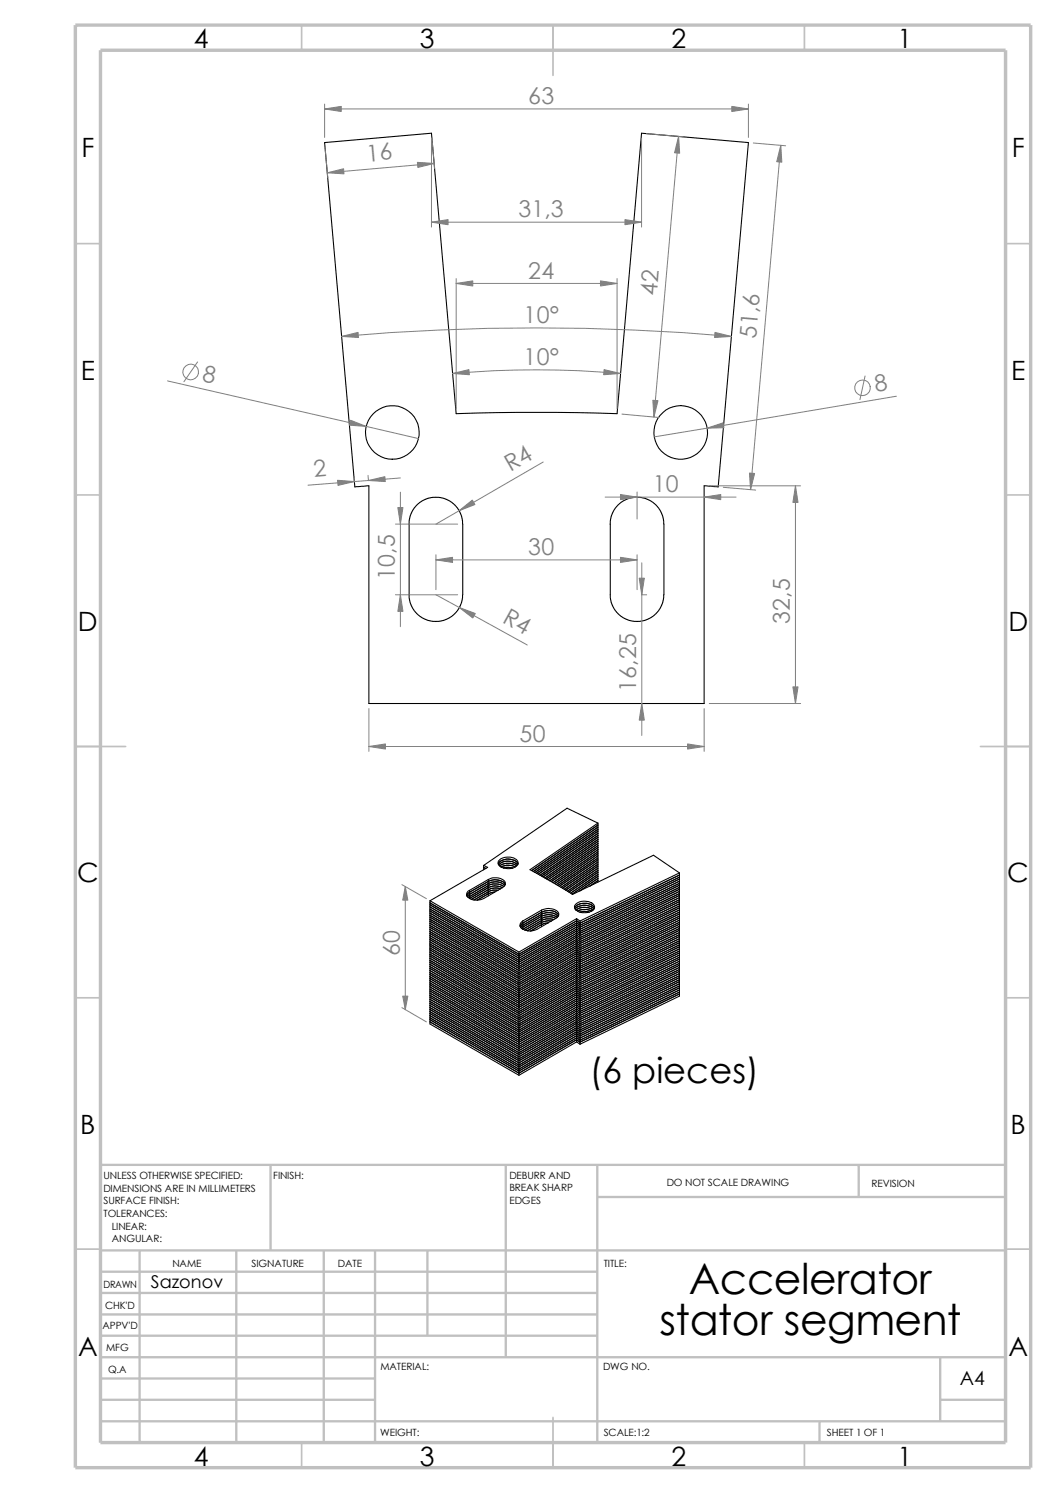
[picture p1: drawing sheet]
<svg xmlns="http://www.w3.org/2000/svg" width="210mm" height="297mm" viewBox="0 0 210 297" stroke-linecap="round" stroke-linejoin="round" font-family="sans-serif">
<g fill="none" stroke="#c0c0c0" stroke-width=".34">
<path d="M60 5v5M110 5v10M160 5v5M15 48.5h5M200 48.5h5M15 98.5h5M200 98.5h5M15 148.5h10M195 148.5h10M15 198.5h5M200 198.5h5M15 248.5h5"/>
<path d="M200 248.5h5M60 287v5M110 282v10M160 287v5"/>
</g>
<g fill="none" stroke="#c0c0c0" stroke-width=".47">
<path d="M53.8 231.7v17.1M100.6 231.7v38.3M118.8 231.7v55.3M118.8 238.1h81.2M170.8 231.7v6.4M200 231.7h-180v55.3M20 248.8h180M20 257.2h98.8M20 253h98.8M27.8 248.8v38.2M47 248.8v38.2M64.4 248.8v38.2"/>
<path d="M74.6 248.8v38.2M85 248.8v16.9M20 265.7h98.8M20 261.5h98.8M20 278.5h54.6M20 274.2h54.6M20 270h180M187 278.5h13M187 270v12.7M20 282.7h180M163 282.7v4.3"/>
</g>
<path d="M15 5h190v287h-190zM20 10h180v277h-180z" fill="none" stroke="#c0c0c0" stroke-width=".68" stroke-linecap="butt"/>
<g fill="none" stroke="#000" stroke-width=".21">
<path d="M64.6 28.4l21.2-1.9 4.9 55.8a504.2 504.2 0 0 1 32 0l4.9-55.8 21.2 1.9-6 68.5-2.8-.3v43.4h-66.6v-43.4l-2.8 .3zM82.9 100.5l1-.8 1.3-.6 1.5-.2 1.5 .2 1.3 .6 1 .8 .9 1.2 .5 1.4 .1 1.2v14l-.1 1.1-.5 1.4-.9 1.3-1.3 .9-1.4 .5-1.1 .2-.9-.1-1.9-.7-1.5-1.4-.6-1-.4-1.1v-15.8l.4-1.5zM121.3 104.3l.2-1.2 .3-1 1.1-1.6 1.6-1.1 1.5-.5 1.8 .1 1.7 .7 1.5 1.3 .8 1.6 .2 1.7v14.9l-.4 1.3-.8 1.3-.9 .8-1.6 .8-1 .2h-1.3l-1.8-.6-1.6-1.2-.6-1-.4-.9-.2-.9v-14.7M85.5 179.2l17.7 10.2M85.5 179.2v24.5l17.7 10.2M96.2 172.2l.8 .4-11.5 6.6M96.2 172.6l.4 .2M96.2 172.6v.4M96.2 172.2v.4M96.2 173h.1M97.1 175v3.2M97.1 175l-3.7 2.1"/>
<path d="M97.1 175a2.54 2.54 0 0 1 3.4 .6v.4l-.6 .6M98.4 177.5l-1.3 .3-2.2 1.3M99 177.1h-1l-.6 .1-3.1 1.8M99.1 171.9a2.44 2.44 0 0 1 3.1-.8l.5 .3 .3 .5M99.2 172a2.77 2.77 0 0 1 3.7 0M99.4 172.3a3.1 3.1 0 0 1 3.3 0M99.5 176.8a3.1 3.1 0 0 0-2.4 .2l-3.3 1.9M99.5 170.9a2.63 2.63 0 0 1 3.5 .5 1.26 1.26 0 0 1-1.3 1.4 2.16 2.16 0 0 1-2.6-1.1v-.4zM99.7 172.5a2.94 2.94 0 0 1 2.7 0M99.9 176.6l-3.7 2.1a2.57 2.57 0 0 1-3.4-.6l.2-.6 .4-.4M99.9 176.6a3.4 3.4 0 0 0-2.8 0l-3.7 2.1v-1.6M100.1 172.7l.7-.1 1.2 .1"/>
<path d="M100.2 176.4a2.98 2.98 0 0 0-3.1-.2l-4 2.3M100.4 176.2a2.63 2.63 0 0 0-3.3-.4l-3.7 2.1-.5 .5M100.5 176a2.5 2.5 0 0 0-3.1-.8l-4 2.3-.6 .6M114.5 179.9a2.68 2.68 0 0 1 3.7 .3 1.26 1.26 0 0 1-1.3 1.3 2.47 2.47 0 0 1-2.6-.8v-.4zM118.9 163.7l-13.5 9.3 8.5 4.9 16.1-7.8 5.1 3.6M118.9 163.7l-6.1-2.9-16.6 11.4M118.9 163.7v11.8M118.9 164.1l-13.2 9.1M118.9 175.2l-1.6 1.1M118.9 173.9l-5.4 3.8M118.9 174.3l-5.1 3.6M118.9 173.5l-5.7 4"/>
<path d="M118.9 170.7l-7.9 5.4M118.9 171.1l-7.6 5.2M118.9 169.8l-8.6 6M118.9 170.3l-8.3 5.7M118.9 169l-9.3 6.4M118.9 169.5l-8.9 6.1M118.9 174.8l-3.6 2.4M118.9 171.5l-7.3 5M118.9 171.9l-7 4.8M118.9 172.3l-6.7 4.6M118.9 172.7l-6.4 4.4M118.9 173.1l-6 4.2"/>
<path d="M118.9 166.2l-11.5 7.9M118.9 166.6l-11.2 7.7M118.9 165.8l-11.8 8.1M118.9 165.4l-12.2 8.3M118.9 165l-12.5 8.6M118.9 167.8l-10.2 7M118.9 168.2l-9.9 6.8M118.9 168.6l-9.6 6.6M118.9 167l-10.9 7.5M118.9 167.4l-10.5 7.3M118.9 164.5l-12.9 8.9M135.1 174.1l-19.7 9.5-.7-.4-11.5 6.6-17.7-10.2"/>
<path d="M135.1 179.8l-19.7 9.6-.7-.5-11.5 6.6-17.7-10.2M135.1 179l-19.7 9.6-.7-.5-11.5 6.6-17.7-10.2M135.1 179.4l-19.7 9.5-.7-.4-11.5 6.6-17.7-10.2M135.1 176.1l-19.7 9.6-.7-.5-11.5 6.7-17.7-10.2M135.1 176.5l-19.7 9.6-.7-.5-11.5 6.7-17.7-10.2M135.1 175.7l-19.7 9.6-.7-.5-11.5 6.6-17.7-10.2M135.1 175.3l-19.7 9.6-.7-.5-11.5 6.7-17.7-10.3M135.1 174.9l-19.7 9.5-.7-.4-11.5 6.6-17.7-10.2M135.1 177.8l-19.7 9.5-.7-.4-11.5 6.6-17.7-10.2M135.1 178.1l-19.7 9.6-.7-.5-11.5 6.7-17.7-10.2M135.1 178.6l-19.7 9.5-.7-.4-11.5 6.6-17.7-10.2M135.1 176.9l-19.7 9.6-.7-.4-11.5 6.6-17.7-10.2"/>
<path d="M135.1 177.3l-19.7 9.6-.7-.5-11.5 6.7-17.7-10.2M135.1 174.5l-19.7 9.6-.7-.5-11.5 6.6-17.7-10.2M135.1 173.7l-19.7 9.5M135.1 173.7v24.5l-19.7 9.5M103.2 189.4v24.5M107.7 181.1v3.3M107.7 181.1l-3.7 2.1M107.7 181.1a2.64 2.64 0 0 1 3.4 .6l-.1 .7-.5 .3M109 183.6l-1.3 .3-2.2 1.3M109.6 183.2h-.5l-1.1 .2-3.1 1.8M110.2 182.9a3.5 3.5 0 0 0-2.5 .2l-3.3 1.9M110.5 182.7l-3.7 2.2a2.72 2.72 0 0 1-3.3-.5v-.6l.5-.6"/>
<path d="M110.5 182.7a3 3 0 0 0-2.8 0l-3.7 2.2v-1.7M110.8 182.5a3.2 3.2 0 0 0-3.1-.2l-4 2.4M111 182.3a2.76 2.76 0 0 0-3.3-.4l-3.9 2.3-.3 .2M111.1 182.1a2.56 2.56 0 0 0-3.4-.6l-3.7 2.1-.6 .6M114.4 180.8a2.65 2.65 0 0 1 3.7 0M114.7 182.8l-11.5 6.6M114.7 182.8v24.5M114.7 182.8l.7 .4M114.9 181.2a3.4 3.4 0 0 1 2.8 0M115.3 181.4l.7-.1 1.2 .1M115.4 183.2v24.5M117.9 181.1a2.88 2.88 0 0 0-3.3 0"/>
<path d="M118.2 180.6a2.57 2.57 0 0 0-3.9-.1v.1M135.1 197.4l-19.7 9.5-.7-.4-11.5 6.6-17.7-10.2M135.1 197.7l-19.7 9.6-.7-.5-11.5 6.7-17.7-10.2M135.1 196.9l-19.7 9.6-.7-.5-11.5 6.7-17.7-10.2M135.1 185.9l-19.7 9.6-.7-.5-11.5 6.6-17.7-10.2M135.1 186.3l-19.7 9.6-.7-.5-11.5 6.7-17.7-10.2M135.1 185.1l-19.7 9.5-.7-.4-11.5 6.6-17.7-10.2M135.1 185.5l-19.7 9.6-.7-.5-11.5 6.7-17.7-10.2M135.1 183.9l-19.7 9.5-.7-.4-11.5 6.6-17.7-10.2M135.1 184.3l-19.7 9.5-.7-.4-11.5 6.6-17.7-10.2M135.1 183.5l-19.7 9.5-.7-.4-11.5 6.6-17.7-10.2M135.1 180.6l-19.7 9.6-.7-.5-11.5 6.6-17.7-10.2"/>
<path d="M135.1 181l-19.7 9.6-.7-.5-11.5 6.7-17.7-10.2M135.1 180.2l-19.7 9.6-.7-.5-11.5 6.6-17.7-10.2M135.1 184.7l-19.7 9.6-.7-.5-11.5 6.6-17.7-10.2M135.1 187.5l-19.7 9.6-.7-.5-11.5 6.7-17.7-10.2M135.1 188l-19.7 9.5-.7-.4-11.5 6.6-17.7-10.2M135.1 181.4l-19.7 9.6-.7-.5-11.5 6.6-17.7-10.2M135.1 181.8l-19.7 9.6-.7-.5-11.5 6.7-17.7-10.2M135.1 182.2l-19.7 9.6-.7-.5-11.5 6.7-17.7-10.2M135.1 182.6l-19.7 9.6-.7-.4-11.5 6.6-17.7-10.2M135.1 183l-19.7 9.6-.7-.4-11.5 6.6-17.7-10.2M135.1 187.2l-19.7 9.5-.7-.4-11.5 6.6-17.7-10.2M135.1 186.7l-19.7 9.6-.7-.5-11.5 6.7-17.7-10.2"/>
<path d="M135.1 190.8l-19.7 9.6-.7-.5-11.5 6.6-17.7-10.2M135.1 191.2l-19.7 9.6-.7-.5-11.5 6.7-17.7-10.2M135.1 190.4l-19.7 9.6-.7-.5-11.5 6.6-17.7-10.2M135.1 192l-19.7 9.6-.7-.5-11.5 6.7-17.7-10.2M135.1 192.4l-19.7 9.6-.7-.5-11.5 6.7-17.7-10.2M135.1 191.6l-19.7 9.6-.7-.5-11.5 6.6-17.7-10.2M135.1 189.6l-19.7 9.5-.7-.4-11.5 6.6-17.7-10.2M135.1 190l-19.7 9.6-.7-.5-11.5 6.6-17.7-10.2M135.1 188.3l-19.7 9.7-.7-.5-11.5 6.6-17.7-10.2M135.1 188.8l-19.7 9.5-.7-.4-11.5 6.6-17.7-10.2M135.1 189.2l-19.7 9.6-.7-.5-11.5 6.6-17.7-10.2M135.1 192.9l-19.7 9.5-.7-.4-11.5 6.6-17.7-10.2"/>
<path d="M135.1 195.7l-19.7 9.6-.7-.5-11.5 6.7-17.7-10.2M135.1 196.1l-19.7 9.6-.7-.5-11.5 6.7-17.7-10.3M135.1 195.3l-19.7 9.6-.7-.5-11.5 6.6-17.7-10.2M135.1 194.5l-19.7 9.5-.7-.4-11.5 6.6-17.7-10.2M135.1 194.9l-19.7 9.6-.7-.5-11.5 6.7-17.7-10.3M135.1 193.7l-19.7 9.5-.7-.4-11.5 6.6-17.7-10.2M135.1 194.1l-19.7 9.6-.7-.5-11.5 6.6-17.7-10.2M135.1 193.3l-19.7 9.5-.7-.4-11.5 6.6-17.7-10.2M135.1 196.5l-19.7 9.6-.7-.5-11.5 6.7-17.7-10.2M114.7 207.3l-11.5 6.6M114.7 207.3l.7 .4"/>
<circle cx="78" cy="86" r="5.3"/>
<circle cx="135.4" cy="86" r="5.3"/>
</g>
<g fill="none" stroke="#808080" stroke-width=".2">
<path d="M64.6 21.7h84.2M64.6 20.7v6.6M64.6 29.3l.6 6.1M85.8 27.5v17.7M85.9 27.5l.5 6M86.4 32.5l-21.3 1.9M127.6 27.5v17.7M128.6 26.6l7.3 .6M135 27.1l-5 55.9M148.8 20.7v6.6M149.8 28.4l6.5 .6M155.3 28.9l-6 68.5"/>
<path d="M85.8 44.2h41.8M90.7 56.4h32M90.7 55.4v25.9M122.7 55.4v25.9M33.3 75.8l49.9 11.4M39.3 72l-2.7 3.9M67.9 66.9a444.4 444.4 0 0 1 77.6 0M90 74.3a194.1 194.1 0 0 1 33.4 0M172 74.8l-1 4.7M178.3 78.8l-48.2 8.1M70.4 94.8l.1 1.1M73.2 94.6l.1 1"/>
<path d="M73.3 95.6l-12 .9M79.6 97.9v26.8M79.6 95.1l-6.3 .5M108 91.9l-21.3 12.4M120.4 98.9h26M123.7 82.4l7.4 .7M126.7 97.9v5.4M141.1 96.6h18.1M143.8 96.9l6.5 .6M158.2 96.6v43.4M78.7 104.3h12.3M78.7 118.3h12.3"/>
<path d="M86.7 111.4h40M86.7 118.3l18.2 10M86.7 110.4v6.9M126.7 110.4v6.9M127.6 112v34.3M127.7 118.3h.9M141.1 140h18.1M73.4 148.5h66.6M73.4 141v8.5M140 141v8.5M79.9 176l4.9 2.8M80.6 176.4v24.5"/>
<path d="M79.9 200.4l4.9 2.9"/>
<circle cx="37.9" cy="74" r="1.56"/>
<circle cx="171.5" cy="77.2" r="1.55"/>
</g>
<g fill="#808080" stroke="#808080" stroke-width=".2">
<path d="M80.6 176.4l.5 2.7h-1z"/>
<path d="M80.1 198.2h1l-.5 2.7z"/>
<path d="M79.6 118.3l.5 3.3h-1z"/>
<path d="M79.1 101h1l-.5 3.3z"/>
<path d="M90.7 56.4l3.3-.5v1z"/>
<path d="M119.4 55.9l3.3 .5-3.3 .5z"/>
<path d="M65.1 34.4l3.2-.8 .1 1z"/>
<path d="M83 32.3l3.4 .2-3.3 .8z"/>
<path d="M85.8 44.2l3.3-.5v1z"/>
<path d="M64.6 21.7l3.3-.5v1z"/>
<path d="M145.5 21.2l3.3 .5-3.3 .5z"/>
<path d="M90 74.3l3.3-.8v1z"/>
<path d="M124.3 43.7l3.3 .5-3.3 .5z"/>
<path d="M91.3 101.6l2.6-2.1 .5 .9z"/>
<path d="M91.4 120.9l3.1 1.1-.5 .9z"/>
<path d="M120.1 73.5l3.3 .8-3.3 .2z"/>
<path d="M123.4 98.4l3.3 .5-3.3 .5z"/>
<path d="M140 98.9l3.3-.5v1z"/>
<path d="M136.7 148l3.3 .5-3.3 .5z"/>
<path d="M73.4 148.5l3.3-.5v1z"/>
<path d="M158.2 96.6l.5 3.3h-1z"/>
<path d="M157.7 136.7h1l-.5 3.3z"/>
<path d="M67.1 95.5l3.4 .3-3.3 .8z"/>
<path d="M73.3 95.6l3.2-.8 .1 1z"/>
<path d="M129.8 79.6l1.1 .1-.9 3.3z"/>
<path d="M135 27.1l.2 3.4-1-.1z"/>
<path d="M155.3 28.9l.2 3.4-1-.1z"/>
<path d="M149.1 94.1l1 .1-.8 3.2z"/>
<path d="M140.6 85.2l3.2-1.1 .2 1z"/>
<path d="M69.7 83.6l3.2 1.2-3.4-.2z"/>
<path d="M127.6 140l.5 3.3h-1z"/>
<path d="M127.1 115h1l-.5 3.3z"/>
<path d="M123.4 110.9l3.3 .5-3.3 .5z"/>
<path d="M86.7 111.4l3.3-.5v1z"/>
<path d="M142.2 66.1l3.3 .8-3.4 .2z"/>
<path d="M67.9 66.9l3.3-.8 .1 1z"/>
</g>
<g font-size="8.5">
<text x="137" y="257.4">Accelerator</text>
<text x="131.1" y="265.5">stator segment</text>
</g>
<text font-size="7" x="117.2" y="215.5">(6 pieces)</text>
<g font-size="5.3">
<text x="38.5" y="9.6">4</text>
<text x="83.5" y="9.6">3</text>
<text x="133.5" y="9.6">2</text>
<text x="178.5" y="9.6">1</text>
<text x="16.2" y="31.3">F</text>
<text x="201.2" y="31.3">F</text>
<text x="16" y="75.6">E</text>
<text x="201.1" y="75.6">E</text>
<text x="15.5" y="125.6">D</text>
<text x="200.6" y="125.6">D</text>
<text x="15.3" y="175.6">C</text>
<text x="200.3" y="175.6">C</text>
<text x="16" y="225.6">B</text>
<text x="201" y="225.6">B</text>
<text x="15.5" y="269.8">A</text>
<text x="200.5" y="269.8">A</text>
<text x="38.5" y="291.6">4</text>
<text x="83.5" y="291.6">3</text>
<text x="133.5" y="291.6">2</text>
<text x="178.5" y="291.6">1</text>
</g>
<g font-size="4.6" fill="#808080">
<text x="105" y="20.7">63</text>
<text x="73" y="32.1" transform="rotate(-5 73 32.1)">16</text>
<text x="103.1" y="43.3">31,3</text>
<text x="105" y="55.5">24</text>
<text x="130.6" y="58.8" transform="rotate(-85 130.6 58.8)">42</text>
<text x="104.1" y="64.3">10°</text>
<text x="150.4" y="67.5" transform="rotate(-85 150.4 67.5)">51,6</text>
<text x="40.1" y="75.7" transform="rotate(13 40.1 75.7)">8</text>
<text x="104.1" y="72.6">10°</text>
<text x="174.2" y="77.9" transform="rotate(-9 174.2 77.9)">8</text>
<text x="62.5" y="94.9" transform="rotate(-5 62.5 94.9)">2</text>
<text x="101.5" y="94" transform="rotate(-30 101.5 94)">R4</text>
<text x="129.8" y="98">10</text>
<text x="105" y="110.4">30</text>
<text x="78.5" y="115.3" transform="rotate(-90 78.5 115.3)">10,5</text>
<text x="99.7" y="123.8" transform="rotate(29 99.7 123.8)">R4</text>
<text x="157.1" y="124.1" transform="rotate(-90 157.1 124.1)">32,5</text>
<text x="126.5" y="137.6" transform="rotate(-90 126.5 137.6)">16,25</text>
<text x="103.3" y="147.6">50</text>
<text x="79.5" y="190.1" transform="rotate(-90 79.5 190.1)">60</text>
</g>
<text font-size="3.9" x="190.9" y="275.5">A4</text>
<text font-size="3.5" x="30" y="256.2">Sazonov</text>
<g font-size="2">
<text x="20.6" y="234.6">UNLESS OTHERWISE SPECIFIED:</text>
<text x="20.6" y="237.1">DIMENSIONS ARE IN MILLIMETERS</text>
<text x="20.6" y="239.6">SURFACE FINISH:</text>
<text x="54.4" y="234.6">FINISH:</text>
<text x="101.3" y="237">BREAK SHARP</text>
<text x="101.3" y="239.5">EDGES</text>
<text x="101.3" y="234.5">DEBURR AND</text>
<text x="132.6" y="236">DO NOT SCALE DRAWING</text>
<text x="173.3" y="236.2">REVISION</text>
<text x="20.6" y="242.1">TOLERANCES:</text>
<text x="22.2" y="244.6">LINEAR:</text>
<text x="22.2" y="247.1">ANGULAR:</text>
<text x="50" y="252">SIGNATURE</text>
<text x="67.2" y="252">DATE</text>
<text x="120.1" y="252">TITLE:</text>
<text x="20.6" y="256.2">DRAWN</text>
<text x="34.3" y="252.1">NAME</text>
<text x="20.9" y="260.4">CHK'D</text>
<text x="20.4" y="264.5">APPV'D</text>
<text x="21.1" y="268.8">MFG</text>
<text x="21.5" y="273.1">Q.A</text>
<text x="75.6" y="272.5">MATERIAL:</text>
<text x="119.9" y="272.5">DWG NO.</text>
<text x="75.6" y="285.6">WEIGHT:</text>
<text x="120.1" y="285.6">SCALE:1:2</text>
<text x="164.5" y="285.6">SHEET 1 OF 1</text>
</g>
</svg>
